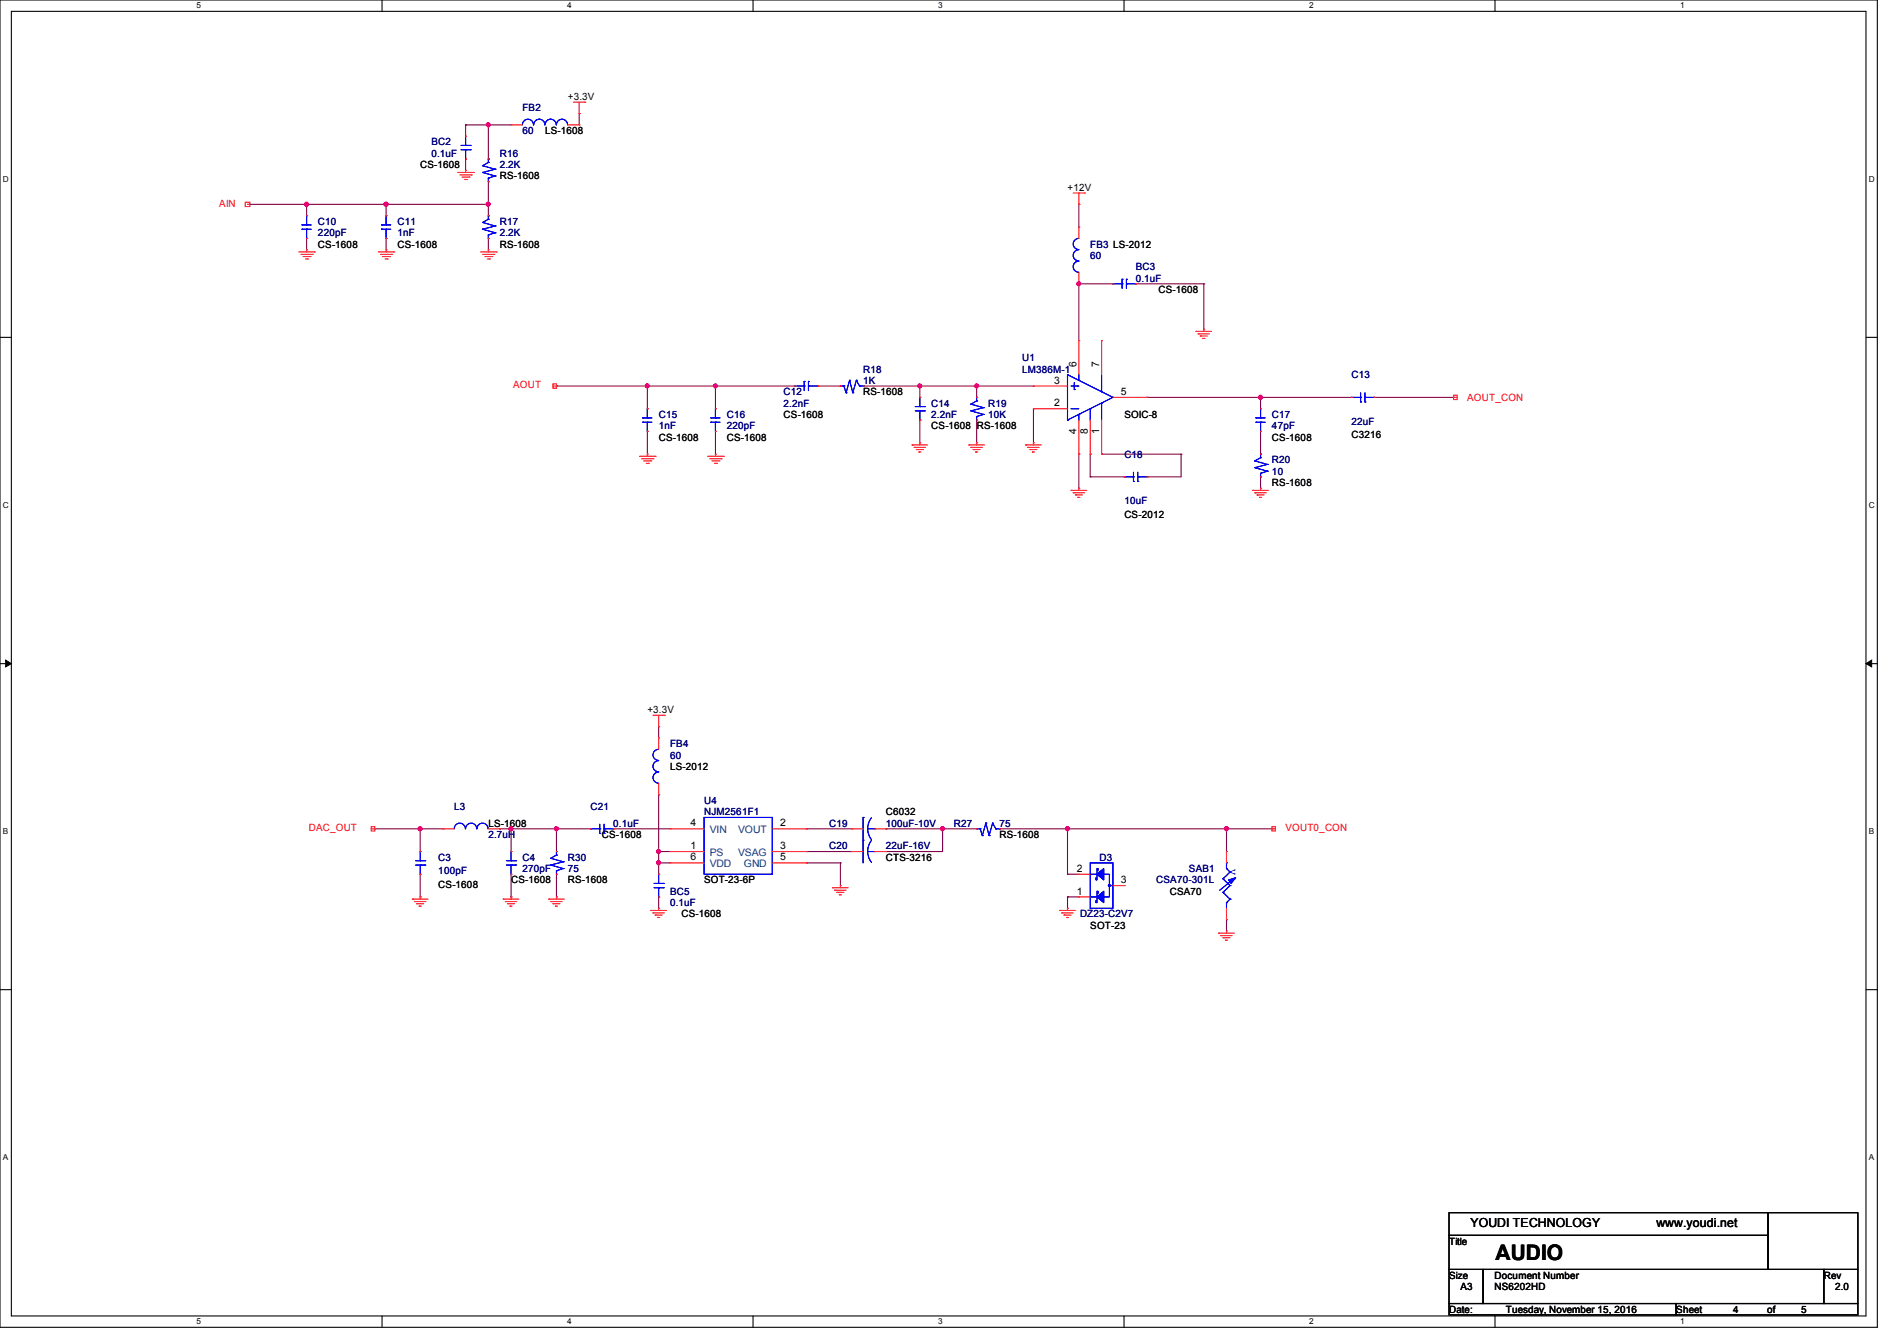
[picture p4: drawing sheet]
<svg xmlns="http://www.w3.org/2000/svg" width="297mm" height="210mm" viewBox="0 0 297 210" stroke-linecap="round" stroke-linejoin="round" font-family="sans-serif">
<path d="M0 0h293.9v207.9h-293.9zM1.8 1.8h290.3v204.3h-290.3z" fill="none" stroke="#000" stroke-width=".17"/>
<g fill="#fff">
<path d="M30.8 .2h.7v1.4h-.7z"/>
<path d="M30.8 206.2h.7v1.4h-.7z"/>
</g>
<path d="M59.8 0v1.8M59.8 206.1v1.8" fill="none" stroke="#000" stroke-width=".17"/>
<g fill="#fff">
<path d="M88.8 .2h.7v1.4h-.7z"/>
<path d="M88.8 206.2h.7v1.4h-.7z"/>
</g>
<path d="M117.9 0v1.8M117.9 206.1v1.8" fill="none" stroke="#000" stroke-width=".17"/>
<g fill="#fff">
<path d="M146.9 .2h.7v1.4h-.7z"/>
<path d="M146.9 206.2h.7v1.4h-.7z"/>
</g>
<path d="M176 0v1.8M176 206.1v1.8" fill="none" stroke="#000" stroke-width=".17"/>
<g fill="#fff">
<path d="M205 .2h.7v1.4h-.7z"/>
<path d="M205 206.2h.7v1.4h-.7z"/>
</g>
<path d="M234.1 0v1.8M234.1 206.1v1.8" fill="none" stroke="#000" stroke-width=".17"/>
<g fill="#fff">
<path d="M263.1 .2h.6v1.4h-.6z"/>
<path d="M263.1 206.2h.6v1.4h-.6z"/>
<path d="M.5 27.3h.9v1.4h-.9z"/>
<path d="M292.6 27.3h.9v1.4h-.9z"/>
<path d="M.5 78.4h.9v1.4h-.9z"/>
<path d="M292.6 78.4h.9v1.4h-.9z"/>
</g>
<path d="M0 52.8h1.8M292.1 52.8h1.8" fill="none" stroke="#000" stroke-width=".17"/>
<g fill="#fff">
<path d="M.5 129.5h.8v1.4h-.8z"/>
<path d="M292.6 129.5h.8v1.4h-.8z"/>
</g>
<path d="M0 103.9h1.8M292.1 103.9h1.8" fill="none" stroke="#000" stroke-width=".17"/>
<path d="M.9 103.4l.9 .5-.9 .5zM292.1 103.9l.9-.5v1z" fill="#000" stroke="#000" stroke-width=".16"/>
<g fill="#fff">
<path d="M.5 180.5h.8v1.4h-.8z"/>
<path d="M292.6 180.5h.8v1.4h-.8z"/>
</g>
<path d="M0 155h1.8M292.1 155h1.8M226.9 189.9h49.9v3.6h-49.9zM226.9 193.5h49.9v5.3h-49.9zM226.9 198.8h5.3v5.3h-5.3zM232.2 198.8h53.3v5.3h-53.3zM276.8 189.9h14.1v8.9h-14.1zM285.5 198.8h5.4v5.3h-5.4zM226.9 204.1h35.5v1.8h-35.5zM262.4 204.1h28.5v1.8h-28.5z" fill="none" stroke="#000" stroke-width=".17"/>
<g fill="none" stroke="#800040" stroke-width=".17">
<path d="M72.9 19.6h.1M72.9 19.6v1.7M72.9 19.6h7.1M76.5 19.6h.1M76.5 19.6v5.3M90.7 17.8h.1M90.7 17.8v1.8M39.1 32h.1M39.1 32h37.4M48 32h.1M48 37.3h.1M48 32v1.8"/>
<path d="M48 37.3v1.8M60.5 32h.1M60.5 37.3h.1M60.5 32v1.8M60.5 37.3v1.8M72.9 24.9h.1M72.9 24.9v1.8M76.5 37.3h.1M76.5 32h.1M76.5 28.4h.1M76.5 28.4v5.4M76.5 37.3v1.8"/>
<path d="M168.9 32h.1M168.9 32v3.6M168.9 44.4h.1M168.9 44.4v8.9M168.9 44.4h5.3M177.8 44.4h.1M177.8 44.4h10.7M188.5 44.4h.1M188.5 44.4v7.2M87.1 60.5h.1M87.1 60.5h37.4M101.3 60.5h.1"/>
<path d="M101.3 67.6h.1M101.3 60.5v3.5M101.3 67.6v3.5M112 60.5h.1M112 67.6h.1M112 60.5v3.5M112 67.6v3.5M128 60.5h.1M128 60.5h3.6M135.1 60.5h.1M135.1 60.5h26.7M144 65.8h.1"/>
<path d="M144 60.5h.1M144 60.5v1.7M144 65.8v3.5M152.9 60.5h.1M152.9 65.8h.1M152.9 60.5v1.7M152.9 65.8v3.5M161.8 64h.1M161.8 64v5.3M168.9 71.1h.1M168.9 71.1v5.4M170.7 74.7h.1"/>
<path d="M170.7 71.1h.1M170.7 74.7h5.3M170.7 71.1v3.6M172.5 71.1h.1M172.5 71.1h12.4M179.6 62.2h.1M179.6 74.7h.1M179.6 62.2h32M184.9 71.1h.1M184.9 71.1v3.6h-5.3M197.4 67.6h.1M197.4 62.2h.1"/>
<path d="M197.4 74.7h.1M197.4 62.2v1.8M197.4 67.6v3.5M197.4 74.7v1.8M215.1 62.2h.1M215.1 62.2h12.5M103.1 113.8h.1M103.1 113.8v1.8M58.7 129.8h.1M58.7 129.8h10.6M65.8 129.8h.1M65.8 129.8v3.5"/>
<path d="M65.8 136.9v3.6M78.2 129.8h.1M78.2 129.8h14.3M80 129.8h.1M80 129.8v3.5M80 136.9v3.6M87.1 129.8h.1M87.1 129.8v3.5M87.1 136.9v3.6M96 129.8h.1M96 129.8h8.9M103.1 133.3h.1"/>
<path d="M103.1 124.5h.1M103.1 135.1h.1M103.1 135.1h1.8M103.1 124.5v12.4M103.1 133.3h1.8M126.2 135.1h.1M126.2 129.8h.1M126.2 133.3h.1M126.2 129.8h7.1M126.2 135.1h5.4M126.2 133.3h7.1M131.6 135.1h.1"/>
<path d="M131.6 135.1v3.6M138.7 133.3h.1M138.7 129.8h.1M138.7 129.8h14.2M147.6 129.8h.1M147.6 129.8v3.5h-8.9M156.5 129.8h.1M156.5 129.8h42.6M167.1 129.8h.1M167.1 136.9h.1M167.1 136.9h1.8M167.1 129.8v7.1"/>
<path d="M192 129.8h.1M192 129.8v3.5M65.8 140.5h.1M80 140.5h.1M87.1 140.5h.1M103.1 140.5h.1M103.1 140.5v1.7M167.1 140.5h.1M167.1 140.5h1.8M167.1 140.5v1.7M192 144h.1M192 144v1.8"/>
</g>
<g fill="#f0f" stroke="#f0f" stroke-width=".17">
<circle cx="60.4" cy="32" r=".32"/>
<circle cx="48" cy="32" r=".32"/>
<circle cx="76.4" cy="19.5" r=".32"/>
<circle cx="152.9" cy="60.4" r=".32"/>
<circle cx="144" cy="60.4" r=".32"/>
<circle cx="168.9" cy="44.4" r=".32"/>
<circle cx="197.3" cy="62.2" r=".32"/>
<circle cx="76.4" cy="32" r=".32"/>
<circle cx="112" cy="60.4" r=".32"/>
<circle cx="101.3" cy="60.4" r=".32"/>
<circle cx="167.1" cy="129.8" r=".32"/>
<circle cx="65.8" cy="129.8" r=".32"/>
<circle cx="80" cy="129.8" r=".32"/>
<circle cx="103.1" cy="135.1" r=".32"/>
<circle cx="103.1" cy="133.3" r=".32"/>
<circle cx="147.6" cy="129.8" r=".32"/>
<circle cx="87.1" cy="129.8" r=".32"/>
<circle cx="192" cy="129.8" r=".32"/>
</g>
<g fill="none" stroke="#f00" stroke-width=".17">
<path d="M80 19.6h.1M80 19.6h1.8M88.9 19.6h1.8M89.8 16h1.8M90.7 17.8h.1M90.7 19.6h.1M90.7 16v1.8M91.6 16h.1M38.4 31.7h.7v.6h-.7zM38.8 32h.1M38.8 32h.3M46.8 39.5h2.4"/>
<path d="M47.1 39.8h1.8M48 39.1h.1M48 37.3h.1M48 33.8h.1M48 39.1v.4M48.9 39.8h.1M49.2 39.5h.1M59.2 39.5h2.5M59.6 39.8h1.7M60.5 39.1h.1M60.5 37.3h.1M60.5 33.8h.1"/>
<path d="M60.5 39.1v.4M61.3 39.8h.1M61.7 39.5h.1M71.7 27h2.4M72 27.4h1.8M72.3 27.7h1.1M72.7 28.1h.4M72.9 26.7h.1M72.9 24.9h.1M72.9 21.3h.1M72.9 26.7v.3M73.1 28.1h.1"/>
<path d="M73.4 27.7h.1M73.8 27.4h.1M74.1 27h.1M75.2 39.5h2.5M75.6 39.8h1.7M76.5 39.1h.1M76.5 37.3h.1M76.5 33.8h.1M76.5 28.4h.1M76.5 24.9h.1M76.5 39.1v.4M77.3 39.8h.1"/>
<path d="M77.7 39.5h.1M168 30.2h1.8M168.9 32h.1M168.9 35.6h.1M168.9 30.2v1.8M168.9 35.6v1.7M169.8 30.2h.1M47.5 40.2h1.1M47.8 40.6h.4M48.2 40.6h.1M48.6 40.2h.1M59.9 40.2h1.1"/>
<path d="M60.3 40.6h.3M60.6 40.6h.1M61 40.2h.1M75.9 40.2h1.1M76.3 40.6h.3M76.6 40.6h.1M77 40.2h.1M168.9 53.3h.1M168.9 44.4h.1M168.9 42.7v1.7M168.9 53.3v5.4M172.5 53.3h.1"/>
<path d="M172.5 53.3v5.4M174.2 44.4h.1M177.8 44.4h.1M187.2 51.9h.1M187.2 51.9h2.5M187.6 52.3h.1M187.6 52.3h1.8M187.9 52.6h.1M187.9 52.6h1.1M188.3 53h.1M188.3 53h.3M188.5 51.6h.1"/>
<path d="M188.5 51.6v.3M86.6 60.1h.5v.7h-.5zM86.6 60.5h.5M87.1 60.5h.1M100.1 71.5h2.5M100.5 71.8h1.7M100.8 72.2h1.1M101.2 72.6h.3M101.3 71.1h.1M101.3 67.6h.1M101.3 64h.1M101.3 71.1v.4"/>
<path d="M101.5 72.6h.1M101.9 72.2h.1M102.2 71.8h.1M102.6 71.5h.1M110.8 71.5h2.4M111.1 71.8h1.8M111.5 72.2h1.1M111.8 72.6h.4M112 71.1h.1M112 67.6h.1M112 64h.1M112 71.1v.4"/>
<path d="M112.2 72.6h.1M112.6 72.2h.1M112.9 71.8h.1M113.2 71.5h.1M124.5 60.5h.1M128 60.5h.1M131.6 60.5h.1M135.1 60.5h.1M142.8 69.7h.1M142.8 69.7h2.4M143.1 70.1h.1M143.1 70.1h1.8"/>
<path d="M143.5 70.4h.1M143.5 70.4h1.1M143.8 70.8h.1M143.8 70.8h.4M144 69.3h.1M144 62.2h.1M144 65.8h.1M144 69.3v.4M151.7 69.7h.1M151.7 69.7h2.4M152 70.1h.1M152 70.1h1.8"/>
<path d="M152.4 70.4h.1M152.4 70.4h1.1M152.7 70.8h.1M152.7 70.8h.4M152.9 69.3h.1M152.9 65.8h.1M152.9 62.2h.1M152.9 69.3v.4M160.6 69.7h.1M160.6 69.7h2.4M160.9 70.1h.1M160.9 70.1h1.8"/>
<path d="M161.2 70.4h.1M161.2 70.4h1.1M161.6 70.8h.1M161.6 70.8h.4M161.8 69.3h.1M161.8 64h.1M161.8 60.5h.1M161.8 69.3v.4M161.8 60.5h5.3M161.8 64h5.3M167.7 76.8h.1M167.7 76.8h2.4"/>
<path d="M168 77.2h.1M168 77.2h1.8M168.4 77.5h.1M168.4 77.5h1.1M168.7 77.9h.1M168.7 77.9h.4M168.9 76.5h.1M168.9 71.1h.1M168.9 65.8v5.3M168.9 76.5v.3M170.7 71.1h.1M170.7 65.8v5.3"/>
<path d="M172.5 71.1h.1M172.5 65.8v5.3M174.2 62.2h5.4M176 74.7h.1M179.6 62.2h.1M179.6 74.7h.1M196.1 76.8h.1M196.1 76.8h2.5M196.5 77.2h.1M196.5 77.2h1.7M196.8 77.5h.1M196.8 77.5h1.1"/>
<path d="M197.2 77.9h.1M197.2 77.9h.3M197.4 76.5h.1M197.4 67.6h.1M197.4 64h.1M197.4 74.7h.1M197.4 71.1h.1M197.4 76.5v.3M211.6 62.2h.1M215.1 62.2h.1M227.6 61.9h.5v.7h-.5zM227.6 62.2h.1"/>
<path d="M227.6 62.2h.5M102.2 112h1.8M103.1 113.8h.1M103.1 115.6h.1M103.1 112v1.8M103.1 115.6v1.7M104 112h.1M58.1 129.5h.6v.6h-.6zM58.1 129.8h.6M58.7 129.8h.1M65.8 133.3h.1M65.8 136.9h.1"/>
<path d="M69.3 129.8h.1M69.3 129.8h1.8M76.5 129.8h1.7M78.2 129.8h.1M80 133.3h.1M80 136.9h.1M87.1 136.9h.1M87.1 133.3h.1M92.5 129.8h.1M96 129.8h.1M103.1 136.9h.1M103.1 124.5h.1"/>
<path d="M103.1 122.7v1.8M104.9 133.3h.1M104.9 129.8h.1M104.9 135.1h.1M104.9 129.8h5.3M104.9 133.3h5.3M104.9 135.1h5.3M120.9 129.8h5.3M120.9 133.3h5.3M120.9 135.1h5.3M126.2 129.8h.1M126.2 133.3h.1"/>
<path d="M126.2 135.1h.1M130.3 139h.1M130.3 139h2.5M130.7 139.4h.1M130.7 139.4h1.8M131 139.7h.1M131 139.7h1.1M131.6 138.7h.1M131.6 138.7v.3M133.3 129.8h.1M133.3 133.3h.1M133.3 129.8h1.8"/>
<path d="M133.3 133.3h1.8M136.9 129.8h1.8M136.9 133.3h1.8M138.7 129.8h.1M138.7 133.3h.1M152.9 129.8h.1M156.5 129.8h.1M168.9 136.9h.1M168.9 136.9h1.8M174.2 138.7h1.8M176 138.7h.1M192 133.3h.1"/>
<path d="M192 133.3v1.8M199.1 129.5h.6v.6h-.6zM199.1 129.8h.1M199.1 129.8h.6M64.6 140.8h.1M64.6 140.8h2.4M64.9 141.2h.1M64.9 141.2h1.8M65.2 141.5h.1M65.2 141.5h1.1M65.6 141.9h.1M65.6 141.9h.4"/>
<path d="M65.8 140.5h.1M65.8 140.5v.3M78.8 140.8h.1M78.8 140.8h2.4M79.1 141.2h.1M79.1 141.2h1.8M79.5 141.5h.1M79.5 141.5h1.1M79.8 141.9h.1M79.8 141.9h.4M80 140.5h.1M80 140.5v.3"/>
<path d="M85.9 140.8h.1M85.9 140.8h2.4M86.2 141.2h.1M86.2 141.2h1.8M86.6 141.5h.1M86.6 141.5h1.1M87 141.9h.1M87 141.9h.3M87.1 140.5h.1M87.1 140.5v.3M101.9 142.6h.1M101.9 142.6h2.5"/>
<path d="M102.2 143h.1M102.2 143h1.8M102.6 143.3h.1M102.6 143.3h1.1M103 143.7h.1M103 143.7h.3M103.1 142.2h.1M103.1 140.5h.1M103.1 142.2v.4M131.4 140.1h.1M131.4 140.1h.3M165.9 142.6h.1"/>
<path d="M165.9 142.6h2.5M166.2 143h.1M166.2 143h1.8M166.6 143.3h.1M166.6 143.3h1.1M167 143.7h.1M167 143.7h.3M167.1 142.2h.1M167.1 142.2v.4M168.9 140.5h.1M168.9 140.5h1.8M190.8 146.1h.1"/>
<path d="M190.8 146.1h2.5M191.1 146.5h.1M191.1 146.5h1.8M191.5 146.9h.1M191.5 146.9h1.1M191.9 147.2h.1M191.9 147.2h.3M192 145.8h.1M192 144h.1M192 142.2v1.8M192 145.8v.3"/>
</g>
<g fill="none" stroke="#00f" stroke-width=".17">
<path d="M81.8 19.6a.87 .87 0 0 1 .9-.9 .87 .87 0 0 1 .8 .9M83.6 19.6a.87 .87 0 0 1 .8-.9 .87 .87 0 0 1 .9 .9M85.3 19.6a.87 .87 0 0 1 .9-.9 .87 .87 0 0 1 .9 .9M87.1 19.6a.87 .87 0 0 1 .9-.9 .87 .87 0 0 1 .9 .9M47.3 35.2h.1M47.3 35.9h.1M47.3 35.2h1.4M47.3 35.9h1.4M48 35.2h.1M48 35.9h.1M48 33.8v1.4M48 35.9v1.4"/>
<path d="M59.7 35.2h.1M59.7 35.9h.1M59.7 35.2h1.5M59.7 35.9h1.5M60.5 35.2h.1M60.5 35.9h.1M60.5 33.8v1.4M60.5 35.9v1.4M72.2 22.8h1.4M72.2 23.5h1.4M72.9 22.8h.1M72.9 23.5h.1"/>
<path d="M72.9 21.3v1.5M72.9 23.5v1.4M73.6 22.8h.1M73.6 23.5h.1M75.6 35.9h.1M75.6 34.8h.1M75.6 27h.1M75.6 26h.1M75.6 35.9l1.9 .5M75.6 34.8l1.9 .6M75.6 27l1.9 .6M75.6 26l1.9 .5"/>
<path d="M76.5 34.3h.1M76.5 36.8h.1M76.5 33.8h.1M76.5 25.4h.1M76.5 27.9h.1M76.5 24.9h.1M76.5 34.3l-.9 .5M76.5 24.9v.5M76.5 27.9v.5M76.5 33.8v.5M76.5 36.8v.5M76.5 25.4l-.9 .6"/>
<path d="M77.5 36.4h.1M77.5 35.4h.1M77.5 27.6h.1M77.5 26.5h.1M77.5 36.4l-1 .4M77.5 35.4l-1.9 .5M77.5 27.6l-1 .3M77.5 26.5l-1.9 .5M168.9 37.3a.87 .87 0 0 0-.9 .9 .87 .87 0 0 0 .9 .9M168.9 39.1a.87 .87 0 0 0-.9 .9 .87 .87 0 0 0 .9 .9M125.9 59.7h.1M125.9 59.7v1.5"/>
<path d="M126.6 59.7h.1M126.6 59.7v1.5M133 59.6h.1M133 59.6l-.5 1.9M133 59.6l.5 1.9M134.1 59.6h.1M134.1 59.6l-.6 1.9M134.1 59.6l.5 .9M167.1 58.7h.1M167.1 58.7v7.1M167.1 58.7l7.1 3.5M168.2 59.9v1.1"/>
<path d="M168.9 59.6h.1M168.9 40.9a.87 .87 0 0 0-.9 .9 .87 .87 0 0 0 .9 .8M168.9 58.7v.9M172.5 58.7v2.6M174.2 44.4h1.5M175.7 43.7h.1M175.7 44.4h.1M175.7 43.7v1.5M176.4 43.7h.1M176.4 44.4h.1M176.4 43.7v1.5M176.4 44.4h1.4"/>
<path d="M100.6 65.4h.1M100.6 66.1h.1M100.6 65.4h1.5M100.6 66.1h1.5M101.3 65.4h.1M101.3 66.1h.1M101.3 64v1.4M101.3 66.1v1.5M111.3 65.4h.1M111.3 66.1h.1M111.3 65.4h1.4M111.3 66.1h1.4"/>
<path d="M112 65.4h.1M112 66.1h.1M112 64v1.4M112 66.1v1.5M124.5 60.5h1.4M125.9 60.5h.1M126.6 60.5h.1M126.6 60.5h1.4M131.6 60.5h.5M132.1 60.5h.1M132.1 60.5l.4 1M132.5 61.5h.1"/>
<path d="M133.5 61.5h.1M134.6 60.5h.1M134.6 60.5h.5M135.1 60.5h.1M143.3 64.3h1.4M143.3 63.7h1.4M144 64.3h.1M144 63.7h.1M144 62.2v1.5M144 64.3v1.5M144.7 64.3h.1M144.7 63.7h.1"/>
<path d="M152 64.3h.1M152 63.3h.1M152 64.3l2 .6M152 63.3l2 .5M152.9 62.8h.1M152.9 65.2h.1M152.9 62.2h.1M152.9 62.8l-.9 .5M152.9 62.2v.6M152.9 65.2v.6M154 64.9h.1M154 63.8h.1"/>
<path d="M154 64.9l-1.1 .3M154 63.8l-2 .5M167.1 65.8h.1M167.7 64h1M167.7 60.5h1M168.2 61h.1M168.7 64h.1M168.7 60.5h.1M168.9 64.9h.1M168.9 64.9v.9M170.7 64h.1M170.7 64v1.8"/>
<path d="M172.5 63.1h.1M172.5 61.3h.1M172.5 63.1v2.7M174.2 62.2h.1M174.2 62.2l-7.1 3.6M176 74.7h1.5M177.5 75.4h.1M177.5 74.7h.1M177.5 74v1.4M178.1 75.4h.1M178.1 74.7h.1M178.1 74v1.4"/>
<path d="M178.1 74.7h1.5M196.5 73.2h.1M196.5 72.2h.1M196.5 73.2l1.9 .6M196.5 72.2l1.9 .5M196.6 65.4h.1M196.6 66.1h.1M196.6 65.4h1.5M196.6 66.1h1.5M197.4 65.4h.1M197.4 66.1h.1M197.4 71.7h.1"/>
<path d="M197.4 74.1h.1M197.4 71.1h.1M197.4 64v1.4M197.4 66.1v1.5M197.4 71.1v.6M197.4 74.1v.6M197.4 71.7l-.9 .5M198.4 73.8h.1M198.4 72.7h.1M198.4 73.8l-1 .3M198.4 72.7l-1.9 .5M211.6 62.2h1.4"/>
<path d="M213 62.9h.1M213 62.2h.1M213 61.5v1.4M213.7 62.9h.1M213.7 62.2h.1M213.7 61.5v1.4M213.7 62.2h1.4M103.1 117.3a.87 .87 0 0 0-.9 .9 .87 .87 0 0 0 .9 .9M103.1 119.1a.87 .87 0 0 0-.9 .9 .87 .87 0 0 0 .9 .9M65.1 135.5h1.4M65.1 134.8h1.4M65.8 135.5h.1"/>
<path d="M65.8 134.8h.1M65.8 133.3v1.5M65.8 135.5v1.4M66.5 135.5h.1M66.5 134.8h.1M71.1 129.8a.87 .87 0 0 1 .9-.9 .87 .87 0 0 1 .9 .9M72.9 129.8a.87 .87 0 0 1 .9-.9 .87 .87 0 0 1 .8 .9M74.7 129.8a.87 .87 0 0 1 .8-.9 .87 .87 0 0 1 .9 .9M79.3 135.5h1.4M79.3 134.8h1.4M80 135.5h.1M80 134.8h.1"/>
<path d="M80 133.3v1.5M80 135.5v1.4M80.7 135.5h.1M80.7 134.8h.1M86.2 135.5h.1M86.2 134.4h.1M86.2 135.5l2 .5M86.2 134.4l2 .6M87.1 133.9h.1M87.1 136.4h.1M87.1 133.3h.1M87.1 133.9l-.9 .5"/>
<path d="M87.1 133.3v.6M87.1 136.4v.5M88.2 136h.1M88.2 135h.1M88.2 136l-1.1 .4M88.2 135l-2 .5M92.5 129.8h1.4M93.9 130.5h.1M93.9 129.8h.1M93.9 129.1v1.4M94.6 130.5h.1M94.6 129.8h.1"/>
<path d="M94.6 129.8h1.4M94.6 129.1v1.4M102.4 139h1.4M102.4 138.3h1.4M103.1 139h.1M103.1 138.3h.1M103.1 120.9a.87 .87 0 0 0-.9 .9 .87 .87 0 0 0 .9 .8M103.1 136.9v1.4M103.1 139v1.5M103.8 139h.1M103.8 138.3h.1M110.2 128h10.7v8.9h-10.7z"/>
<path d="M135.1 128h.1M135.1 131.6h.1M135.1 128v7.1M135.8 129.8l.3 1.1 .3 .6M135.8 133.3l.3 1.1 .3 .7M135.8 129.8h1.1M135.8 133.3h1.1M136.4 128.1l-.5 .9-.1 .8M136.4 131.6l-.5 1-.1 .7M136.9 129.8h.1M136.9 133.3h.1M152.9 129.8h.6"/>
<path d="M153.5 129.8h.1M153.5 129.8l.3 1.1M153.8 130.9h.1M154.3 128.9h.1M154.3 128.9l-.5 2M154.3 128.9l.6 2M154.9 130.9h.1M155.4 128.9h.1M155.4 128.9l-.5 2M155.4 128.9l.5 .9M155.9 129.8h.1M155.9 129.8h.6"/>
<path d="M156.5 129.8h.1M170.7 135.1h3.5v7.1h-3.5zM170.7 136.9h3v3.6h-3M171.9 136.4v-.4h-.2v1.8h-.1v-.3M171.9 139.9v-.3h-.2v1.8h-.1v-.4M173.7 138.7h.5M174.2 138.7h.1M191.5 139.7h.1M191.5 137.6h.1M191.5 139.7l1.1 1.1M191.5 137.6l1.1 1.1M192 136h.1"/>
<path d="M192 135.1h.1M192 135.1v.9M192 136l.6 .6M192.6 138.7h.1M192.6 136.6h.1M192.6 138.7l-1.1 1M192.6 136.6l-1.1 1M192.7 138h.1M192.7 138l-1.7 1.4M192 141.4h.1M192 141.4v.8M192.6 140.8h.1"/>
<path d="M192.6 140.8l-.6 .6"/>
</g>
<g fill="#00f" stroke="#00f" stroke-width=".17">
<path d="M192.4 137.8l1.1-.3-.8 .8z"/>
<path d="M171.7 136.9l1.1-.9v1.8z" fill-rule="evenodd"/>
<path d="M173.6 138.6h.2v.2h-.2z" fill-rule="evenodd"/>
<path d="M171.7 140.5l1.1-.9v1.8z" fill-rule="evenodd"/>
<path d="M171.7 136.9l1.1-.9v1.8z" fill-rule="evenodd"/>
<path d="M173.6 138.6h.2v.2h-.2z" fill-rule="evenodd"/>
<path d="M171.7 140.5l1.1-.9v1.8z" fill-rule="evenodd"/>
</g>
<text font-size="3.3" x="234.2" y="197.3">AUDIO</text>
<g font-size="1.9">
<text x="230.2" y="192.2">YOUDI TECHNOLOGY</text>
<text x="259.3" y="192.2">www.youdi.net</text>
</g>
<g font-size="1.6" fill="#000080">
<text x="81.8" y="17.4">FB2</text>
<text x="67.6" y="22.8">BC2</text>
<text x="81.8" y="21">60</text>
<text x="67.6" y="24.6">0.1uF</text>
<text x="78.2" y="24.6">R16</text>
<text x="78.2" y="26.3">2.2K</text>
<text x="49.8" y="35.2">C10</text>
<text x="62.2" y="35.2">C11</text>
<text x="78.2" y="35.2">R17</text>
<text x="49.8" y="37">220pF</text>
<text x="62.2" y="37">1nF</text>
<text x="78.2" y="37">2.2K</text>
<text x="170.7" y="38.8">FB3 LS-2012</text>
<text x="170.7" y="40.6">60</text>
<text x="177.8" y="42.3">BC3</text>
<text x="177.8" y="44.1">0.1uF</text>
<text x="135.1" y="58.3">R18</text>
<text x="160" y="56.6">U1</text>
<text x="160" y="58.3">LM386M-1</text>
<text x="211.6" y="59.2">C13</text>
<text x="103.1" y="65.4">C15</text>
<text x="113.8" y="65.4">C16</text>
<text x="122.7" y="61.9">C12</text>
<text x="122.7" y="63.7">2.2nF</text>
<text x="135.1" y="60.1">1K</text>
<text x="145.8" y="63.7">C14</text>
<text x="145.8" y="65.4">2.2nF</text>
<text x="154.7" y="63.7">R19</text>
<text x="154.7" y="65.4">10K</text>
<text x="199.1" y="65.4">C17</text>
<text x="103.1" y="67.2">1nF</text>
<text x="113.8" y="67.2">220pF</text>
<text x="176" y="71.7">C18</text>
<text x="199.1" y="67.2">47pF</text>
<text x="211.6" y="66.5">22uF</text>
<text x="199.1" y="72.6">R20</text>
<text x="199.1" y="74.3">10</text>
<text x="176" y="79">10uF</text>
<text x="104.9" y="117">FB4</text>
<text x="104.9" y="118.8">60</text>
<text x="110.2" y="125.9">U4</text>
<text x="71.1" y="126.8">L3</text>
<text x="76.5" y="131.2">2.7uH</text>
<text x="92.5" y="126.8">C21</text>
<text x="96" y="129.5">0.1uF</text>
<text x="110.2" y="127.7">NJM2561F1</text>
<text x="129.8" y="129.5">C19</text>
<text x="138.7" y="129.5">100uF-10V</text>
<text x="149.4" y="129.5">R27</text>
<text x="156.5" y="129.5">75</text>
<text x="68.6" y="134.8">C3</text>
<text x="68.6" y="136.9">100pF</text>
<text x="81.8" y="134.8">C4</text>
<text x="81.8" y="136.6">270pF</text>
<text x="88.9" y="134.8">R30</text>
<text x="88.9" y="136.6">75</text>
<text x="129.8" y="133">C20</text>
<text x="138.7" y="133">22uF-16V</text>
<text x="172.1" y="134.8">D3</text>
<text x="186.2" y="136.6">SAB1</text>
<text x="104.9" y="140.1">BC5</text>
<text x="104.9" y="141.9">0.1uF</text>
<text x="169.1" y="143.7">DZ23-C2V7</text>
<text x="181" y="138.3">CSA70-301L</text>
</g>
<g font-size="1.6">
<text x="88.9" y="15.7">+3.3V</text>
<text x="85.3" y="21">LS-1608</text>
<text x="65.8" y="26.3">CS-1608</text>
<text x="78.2" y="28.1">RS-1608</text>
<text x="167.1" y="29.9">+12V</text>
<text x="49.8" y="38.8">CS-1608</text>
<text x="62.2" y="38.8">CS-1608</text>
<text x="78.2" y="38.8">RS-1608</text>
<text x="181.4" y="45.9">CS-1608</text>
<text x="168.5" y="57.4" transform="rotate(-90 168.5 57.4)">6</text>
<text x="172.1" y="57.4" transform="rotate(-90 172.1 57.4)">7</text>
<text x="122.7" y="65.4">CS-1608</text>
<text x="135.1" y="61.9">RS-1608</text>
<text x="165" y="63.6">2</text>
<text x="165" y="60.1">3</text>
<text x="175.5" y="61.8">5</text>
<text x="176" y="65.4">SOIC-8</text>
<text x="103.1" y="69">CS-1608</text>
<text x="113.8" y="69">CS-1608</text>
<text x="145.8" y="67.2">CS-1608</text>
<text x="152.9" y="67.2">RS-1608</text>
<text x="168.5" y="67.9" transform="rotate(-90 168.5 67.9)">4</text>
<text x="170.3" y="67.9" transform="rotate(-90 170.3 67.9)">8</text>
<text x="172.1" y="67.9" transform="rotate(-90 172.1 67.9)">1</text>
<text x="199.1" y="69">CS-1608</text>
<text x="211.6" y="68.7">C3216</text>
<text x="199.1" y="76.1">RS-1608</text>
<text x="176" y="81.1">CS-2012</text>
<text x="101.4" y="111.7">+3.3V</text>
<text x="104.9" y="120.6">LS-2012</text>
<text x="76.5" y="129.5">LS-1608</text>
<text x="94.2" y="131.2">CS-1608</text>
<text x="108.1" y="129.4">4</text>
<text x="122.1" y="129.4">2</text>
<text x="138.7" y="127.7">C6032</text>
<text x="156.5" y="131.2">RS-1608</text>
<text x="108.1" y="133">1</text>
<text x="108.1" y="134.7">6</text>
<text x="122.1" y="133">3</text>
<text x="122.1" y="134.7">5</text>
<text x="138.7" y="134.8">CTS-3216</text>
<text x="168.6" y="136.5">2</text>
<text x="68.6" y="139.1">CS-1608</text>
<text x="80" y="138.3">CS-1608</text>
<text x="88.9" y="138.3">RS-1608</text>
<text x="106.7" y="143.7">CS-1608</text>
<text x="110.2" y="138.3">SOT-23-6P</text>
<text x="168.6" y="140.1">1</text>
<text x="175.5" y="138.3">3</text>
<text x="183.1" y="140.1">CSA70</text>
<text x="170.7" y="145.5">SOT-23</text>
<text x="226.9" y="194.9">Title</text>
<text x="226.9" y="200.2">Size</text>
<text x="228.7" y="202">A3</text>
<text x="234" y="200.2">Document Number</text>
<text x="234" y="202">NS6202HD</text>
<text x="285.6" y="200.2">Rev</text>
<text x="287.3" y="202">2.0</text>
<text x="226.9" y="205.6">Date:</text>
<text x="235.8" y="205.6">Tuesday, November 15, 2016</text>
<text x="262.4" y="205.6">Sheet</text>
<text x="271.3" y="205.6">4</text>
<text x="276.7" y="205.6">of</text>
<text x="282" y="205.6">5</text>
</g>
<g font-size="1.6" fill="#f00">
<text x="34.3" y="32.4">AIN</text>
<text x="80.4" y="60.8">AOUT</text>
<text x="229.7" y="62.8">AOUT_CON</text>
<text x="48.3" y="130.2">DAC_OUT</text>
<text x="201.3" y="130.2">VOUT0_CON</text>
</g>
<g font-size="1.6" fill="#004080">
<text x="111.1" y="130.5">VIN</text>
<text x="115.6" y="130.5">VOUT</text>
<text x="111.1" y="134.1">PS</text>
<text x="111.1" y="135.8">VDD</text>
<text x="115.6" y="134.1">VSAG</text>
<text x="116.5" y="135.8">GND</text>
</g>
<text font-size="1.4" fill="#00f" x="192.6" y="136" transform="rotate(90 192.6 136)">V</text>
<g font-size="1.3">
<text x="30.8" y="1.3">5</text>
<text x="88.8" y="1.3">4</text>
<text x="146.9" y="1.3">3</text>
<text x="205" y="1.3">2</text>
<text x="263.1" y="1.3">1</text>
<text x=".5" y="28.4">D</text>
<text x="292.6" y="28.4">D</text>
<text x=".5" y="79.5">C</text>
<text x="292.6" y="79.5">C</text>
<text x=".5" y="130.6">B</text>
<text x="292.6" y="130.6">B</text>
<text x=".5" y="181.7">A</text>
<text x="292.6" y="181.7">A</text>
<text x="30.8" y="207.4">5</text>
<text x="88.8" y="207.4">4</text>
<text x="146.9" y="207.4">3</text>
<text x="205" y="207.4">2</text>
<text x="263.1" y="207.4">1</text>
</g>
</svg>
